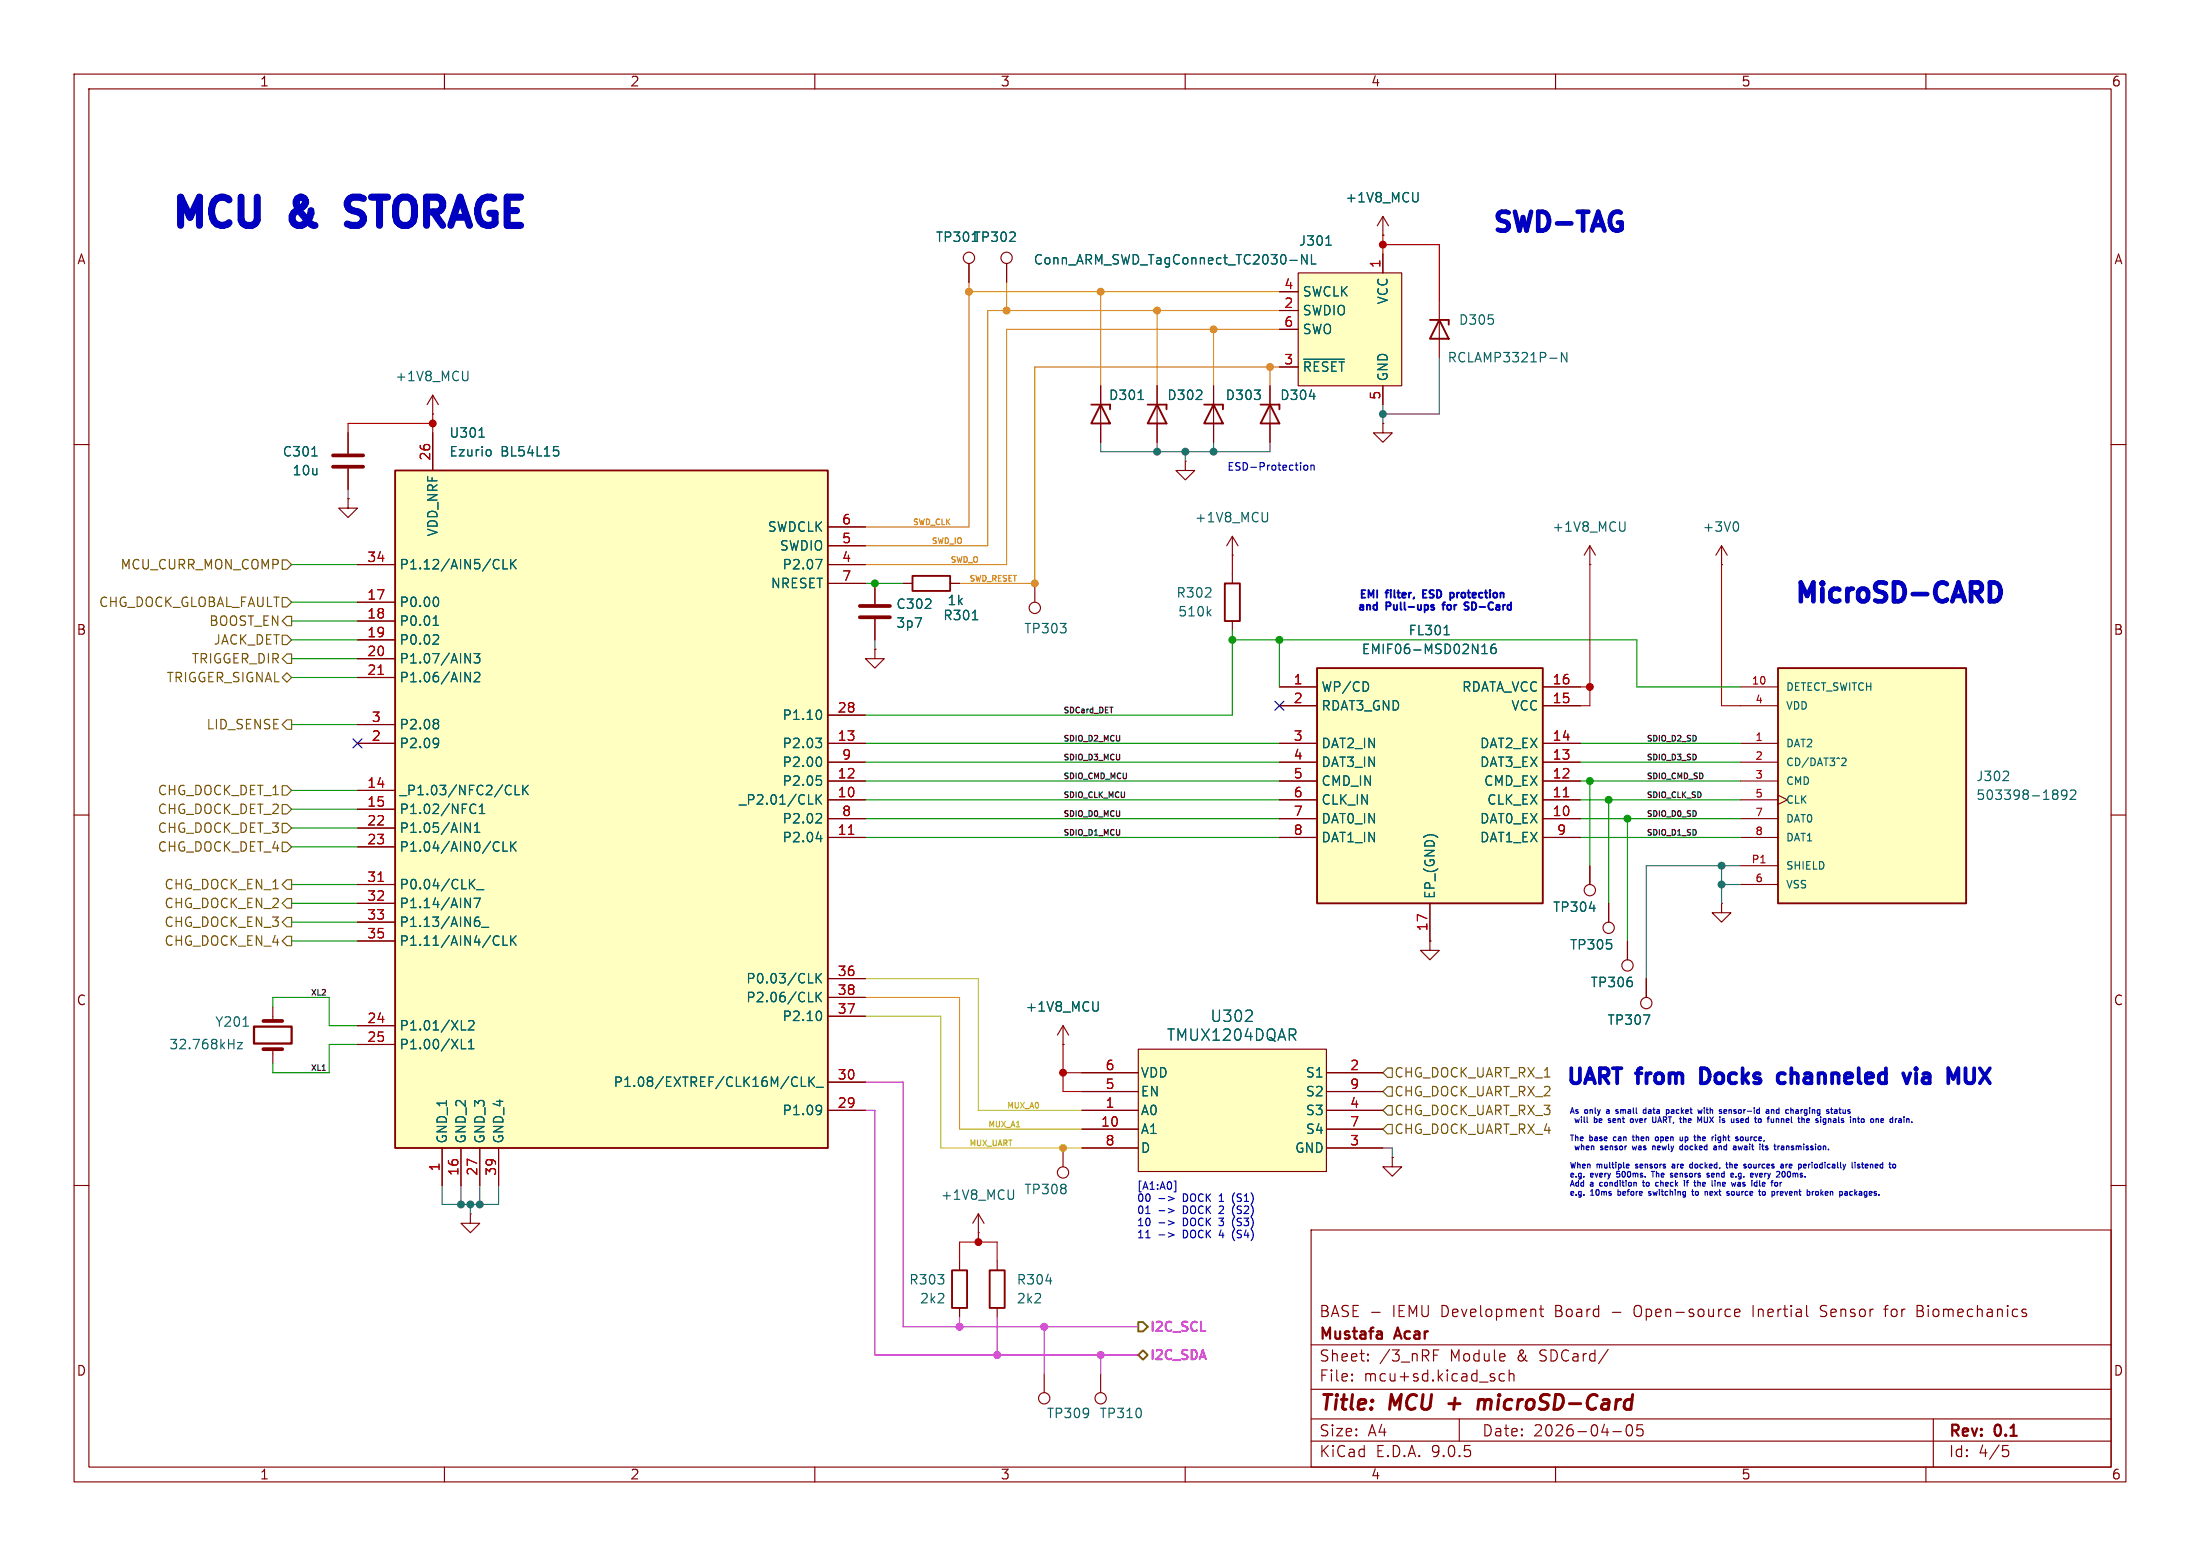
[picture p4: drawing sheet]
<svg xmlns="http://www.w3.org/2000/svg" width="297mm" height="210mm" viewBox="0 0 297 210" stroke-linecap="round" stroke-linejoin="round" font-family="sans-serif">
<g fill="none" stroke="#840000" stroke-width=".15">
<path d="M10 10h277v190h-277zM12 12h273v186h-273zM60 10v2M110 10v2M160 10v2M210 10v2M260 10v2M10 60h2M285 60h2M10 110h2M285 110h2M10 160h2"/>
<path d="M177 166h108v32h-108zM185.2 177.1h1.1M207.8 176.7h.6M208 176.2v1.3l.1 .1 .3 .1M234.2 177.2l.7-.1-.1-.3-.4-.1-.2 .2v.7l.2 .1 .4-.1M236.7 176.2v1.5M245.7 177.6l.6 .1M246 176.2l-.1 .1a.36 .36 0 0 0-.2 .3 .36 .36 0 0 0 .3 .3M254.3 176.7h.6M254.9 176.2l-.3 .1-.1 .1v1.3M258.8 176.9h.5M259.3 176.9l.2 .1"/>
<path d="M259.5 176.3l-.7-.1v1.5h.6M259.5 176.8l-.2 .1M273.5 177.3l.1 .1-.1 .2M285 160h2M60 198v2M110 198v2M160 198v2M177 194.5h108M177 191.5h108M177 187.5h108M177 181.5h108M182.5 186.3h.1l-.1 .1"/>
<path d="M182.5 186.3v.1M182.5 185.5v.1M182.5 185.5h.1l-.1 .1M184.7 183.6v.1M184.7 183.6h-.1l.1 .1M184.7 182.8v.1M184.7 182.8h-.1l.1 .1M193.5 182.9h.5M193.5 182.2h.7M197 191.5v3M203.1 185.5l-.4-.1-.3 .3v.4l.1 .2 .2 .1 .4-.1M203.7 185.5a.37 .37 0 0 1 .7 .1v.8"/>
<path d="M203.7 184.9v1.5M210 198v2M217.1 182.1l-1.3 2M217.7 193.2h1.2M219.7 192.4a.36 .36 0 0 1 .3-.1 .36 .36 0 0 1 .3 .3 .77 .77 0 0 1-.4 1.2 .91 .91 0 0 1-.2-1.4zM221.7 192.3h-.7v.7l.2-.1h.5l.1 .3-.1 .5-.2 .1h-.3l-.2-.1M260 198v2M261 191.5v6.5M270.4 195.1h.7M270.5 195.7h.4l.3 .3v.3l-.2 .2-.5 .1"/>
</g>
<path d="M195.6 189.4h1.5M199.7 188.9l-.2 1.3M200.4 189a.57 .57 0 0 0-.8 .1M200.5 189.2l-.2 1" fill="none" stroke="#840000" stroke-width=".4"/>
<path d="M177.8 90.2h30.5v31.7h-30.5z" fill="#ffffc2"/>
<path d="M177.8 90.2h30.5v31.7h-30.5zM128.5 171.5h2.1v5h-2.1zM133.6 171.5h2v5h-2z" fill="none" stroke="#840000" stroke-width=".25"/>
<g fill="none" stroke="#840000" stroke-width=".15">
<path d="M172.7 92.7h5.1M172.7 95.3h5.1M208.3 92.7h5.1M208.3 95.3h5.1M172.7 100.3h5.1M172.7 102.9h5.1M172.7 105.4h5.1M172.7 108h5.1M172.7 110.5h5.1M172.7 113h5.1M208.3 100.3h5.1M208.3 102.9h5.1"/>
<path d="M208.3 105.4h5.1M208.3 108h5.1M208.3 110.5h5.1M208.3 113h5.1M36.8 135.9v1.9M193 121.9v5.1M219.7 127v2.5M222.2 132.1v2.5M232.4 121.9v1.3h1.3l-1.3 1.3-1.3-1.3h1.3M232.4 121.9h.1M36.8 141.6v1.9M188 156.2v1.3h1.2l-1.2 1.3-1.3-1.3h1.3"/>
<path d="M188 156.2h.1M129.5 170.2v1.3M129.5 176.5v1.3M132.1 166.4h.1M132.1 163.8l-.8 1.3M132.1 163.8l.7 1.3M132.1 163.8v2.6M134.6 170.2v1.3M134.6 176.5v1.3M148.6 185.4v2.6"/>
<circle cx="219.7" cy="130.3" r=".76"/>
<circle cx="222.2" cy="135.4" r=".76"/>
<circle cx="148.6" cy="188.7" r=".76"/>
</g>
<path d="M184.7 92.3v.7M194.9 85.7h.8M200.1 88.2h.7M200.2 87.2l.2-.3v1.3M201.9 86.9a.5 .5 0 0 0-.6 .6v.5l.1 .1 .3 .1 .2-.1 .1-.4-.1-.2-.4-.1-.2 .3M32.8 138.5h.7M221.9 137h.8l-.5 1.2M32.1 140.7h.6l-.6 .8h.6M136.8 160.6v1l-.2 .3M141.2 172.9h.8" fill="none" stroke="#006464" stroke-width=".15"/>
<path d="M211.1 107.5h.7" fill="none" stroke="#a90000" stroke-width=".15"/>
<path d="M35.6 137.8h2.5M35.6 141.6h2.5" fill="none" stroke="#840000" stroke-width=".51"/>
<path d="M34.3 138.6h5.1v2.2h-5.1z" fill="none" stroke="#840000" stroke-width=".3"/>
<path d="M240 90.2h25.4v31.7h-25.4z" fill="#ffffc2"/>
<path d="M162.6 54.6h2.5v.6M163.8 54.6l1.3 2.6h-2.5zM123.2 77.7h5.1v2.1h-5.1zM240 90.2h25.4v31.7h-25.4z" fill="none" stroke="#840000" stroke-width=".25"/>
<g fill="none" stroke="#840000" stroke-width=".15">
<path d="M163.8 52.1v7.6M121.9 78.7h1.3M128.3 78.7h1.2M139.7 78.7v2.6M160 62.2v1.3h1.3l-1.3 1.3-1.3-1.3h1.3M160 62.2h.1M232.4 76.2h.1M232.4 73.7l-.8 1.2M232.4 73.7l.8 1.2M232.4 73.7v2.5M234.9 92.7h5.1M234.9 95.3h5.1"/>
<path d="M214.6 116.8v2.6M234.9 100.3h5.1M234.9 102.9h5.1M234.9 105.4h5.1M234.9 108h5.1M234.9 110.5h5.1M234.9 113h5.1M234.9 116.8h5.1M234.9 119.4h5.1M240 107.3l1.3 .7-1.3 .6M217.2 121.9v2.6"/>
<circle cx="139.7" cy="82" r=".76"/>
<circle cx="214.6" cy="120.1" r=".76"/>
<circle cx="217.2" cy="125.2" r=".76"/>
</g>
<path d="M234.4 70.4a.79 .79 0 0 1 0 1.3M131.3 83.6h.7M248.8 102.3l.3 .1 .1 .2-.6 .7h.6M271 104.1l.2 .2-.1 .3-.7 .8h.8M277.6 106.6l.2 .3-.2 .3 .2 .2v.3l-.2 .2M279 107.2l-.2 .2h-.4l-.1-.2v-.3l.1-.2 .4-.1 .2 .1a.84 .84 0 0 1-.3 1.2h-.3M279.5 106.7l.2-.1h.3l.2 .1v.3v.2l-.7 .7h.7M214.6 122.6h.8" fill="none" stroke="#006464" stroke-width=".15"/>
<path d="M153.7 141.6h25.4v16.5h-25.4z" fill="#ffffc2"/>
<g fill="none" stroke="#840000" stroke-width=".15">
<path d="M130.8 35.6v2.5M135.9 35.6v2.5M148.6 52.1v7.6M156.2 52.1v7.6M194.3 40.6v7.7M166.4 74.9h.1M166.4 72.4l-.8 1.3M166.4 72.4l.7 1.3M166.4 72.4v2.5M166.4 77.5v1.2M214.6 76.2h.1M214.6 73.7l-.7 1.2"/>
<path d="M214.6 73.7l.8 1.2M214.6 73.7v2.5M118.1 87.6v1.3h1.3l-1.3 1.3-1.3-1.3h1.3M118.1 87.6h.1M166.4 83.8v1.3M143.5 138.4v2.6M143.5 138.4l-.8 1.3M143.5 138.4l.8 1.3M143.5 141h.1M143.5 154.9v2.6M146 144.8h7.7M146 147.3h7.7"/>
<path d="M146 149.9h7.7M146 152.4h7.7M146 154.9h7.7M153.7 141.6h25.4v16.5h-25.4zM179.1 144.8h7.6M179.1 147.3h7.6M179.1 149.9h7.6M179.1 152.4h7.6M179.1 154.9h7.6M63.5 163.8v1.3h1.3l-1.3 1.3-1.3-1.3h1.3M63.5 163.8h.1M141 185.4v2.6"/>
<circle cx="130.8" cy="34.8" r=".76"/>
<circle cx="135.9" cy="34.8" r=".76"/>
<circle cx="143.5" cy="158.2" r=".76"/>
<circle cx="141" cy="188.7" r=".76"/>
</g>
<path d="M153.6 53.9h.8M209.2 48.4h1M211.5 47.6v1.2l-.7-1.2v1.2M171.1 69.2v1l-.2 .2M219.4 70.4v1.1l-.3 .2M163.1 82.6l.4 .5M163.5 82.3l-.5 .5M148.3 135.2v1l-.3 .3M168.1 137.9h1M169 136.5l.1 .1-.1 .4" fill="none" stroke="#006464" stroke-width=".15"/>
<path d="M147.3 54.6h2.6v.6M148.6 54.6l1.3 2.6h-2.6zM154.9 54.6h2.6v.6M156.2 54.6l1.3 2.6h-2.6zM193 43.2h2.6v.6M194.3 43.2l1.3 2.5h-2.6zM165.4 78.7h2v5.1h-2z" fill="none" stroke="#840000" stroke-width=".25"/>
<path d="M175.3 36.8h13.9v15.3h-13.9z" fill="#ffffc2"/>
<g fill="none" stroke="#840000" stroke-width=".15">
<path d="M172.7 39.4h2.6M175.3 36.8h13.9v15.3h-13.9zM186.7 31.8h.1M186.7 29.2v2.6M186.7 34.3v2.5M186.7 29.2l-.8 1.3M186.7 29.2l.8 1.3M47 58.4v2.8M171.4 52.1v7.6M172.7 41.9h2.6M172.7 44.5h2.6M172.7 49.5h2.6"/>
<path d="M186.7 57.2v1.2h1.3l-1.3 1.3-1.3-1.3h1.3M186.7 57.2h.1M186.7 52.1v2.5M47 67.3v1.3h1.3l-1.3 1.3-1.3-1.3h1.3M47 67.3h.1M47 63.2v2.8M193 127v1.3h1.3l-1.3 1.2-1.2-1.2h1.2M193 127h.1"/>
</g>
<path d="M174.1 35.1h1M176.4 34.4v1.2l-.7-1.2v1.2M177.1 34.4v1.2h.6M179 33.1h.7M191.4 26v1l-.2 .2M176 48.5h5.5M176.8 53.5h.7M42.1 61.5h.7" fill="none" stroke="#006464" stroke-width=".15"/>
<path d="M170.2 54.6h2.5v.6M171.4 54.6l1.3 2.6h-2.5z" fill="none" stroke="#840000" stroke-width=".25"/>
<path d="M45 61.5h4M45 63h4" fill="none" stroke="#840000" stroke-width=".51"/>
<path d="M53.3 63.5h58.5v91.4h-58.5z" fill="#ffffc2"/>
<path d="M53.3 63.5h58.5v91.4h-58.5z" fill="none" stroke="#840000" stroke-width=".25"/>
<g fill="none" stroke="#840000" stroke-width=".15">
<path d="M130.8 35.6v2.5M135.9 35.6v2.5M172.7 39.4h2.6M186.7 31.8h.1M186.7 34.3v2.5M47 58.4v2.8M58.4 55.9h.1M58.4 53.3v2.6M58.4 58.4v5.1M58.4 53.3l-.7 1.3M58.4 53.3l.8 1.3M148.6 52.1v2.5"/>
<path d="M148.6 57.2v2.5M156.2 52.1v2.5M156.2 57.2v2.5M163.8 52.1v2.5M163.8 57.2v2.5M171.4 52.1v2.5M171.4 57.2v2.5M172.7 41.9h2.6M172.7 44.5h2.6M172.7 49.5h2.6M186.7 52.1v2.5M47 67.3h.1"/>
<path d="M47 63.2v2.8M48.3 76.2h5M111.8 76.2h5M111.8 71.1h5M111.8 73.7h5M111.8 78.7h5M118.1 78.7v2.8M121.9 78.7h1.3M128.3 78.7h1.2M48.3 81.3h5M48.3 83.8h5M48.3 86.4h5"/>
<path d="M48.3 88.9h5M48.3 91.4h5M48.3 97.8h5M111.8 96.5h5M118.1 87.6h.1M118.1 83.6v2.8M172.7 92.7h5.1M172.7 95.3h5.1M208.3 92.7h5.1M208.3 95.3h5.1M48.3 100.3h5M48.3 106.7h5"/>
<path d="M48.3 109.2h5M48.3 111.8h5M48.3 114.3h5M48.3 119.4h5M111.8 100.3h5M111.8 102.9h5M111.8 105.4h5M111.8 108h5M111.8 110.5h5M111.8 113h5M172.7 100.3h5.1M172.7 102.9h5.1"/>
<path d="M172.7 105.4h5.1M172.7 108h5.1M172.7 110.5h5.1M172.7 113h5.1M208.3 100.3h5.1M208.3 102.9h5.1M208.3 105.4h5.1M208.3 108h5.1M208.3 110.5h5.1M208.3 113h5.1M214.6 116.8v2.6M48.3 121.9h5"/>
<path d="M48.3 124.5h5M48.3 127h5M48.3 138.4h5M111.8 132.1h5M111.8 134.6h5M111.8 137.2h5M193 127h.1M193 121.9v5.1M217.2 121.9v2.6M219.7 127v2.5M222.2 132.1v2.5M48.3 141h5"/>
<path d="M59.7 154.9v5.1M62.2 154.9v5.1M64.8 154.9v5.1M67.3 154.9v5.1M111.8 146.1h5M111.8 149.9h5M143.5 141h.1M146 149.9h7.7M146 144.8h7.7M146 147.3h7.7M146 152.4h7.7M146 154.9h7.7"/>
<path d="M179.1 149.9h7.6M179.1 144.8h7.6M179.1 147.3h7.6M179.1 152.4h7.6M179.1 154.9h7.6M188 156.2h.1"/>
</g>
<g fill="none" stroke="#006464" stroke-width=".15">
<path d="M174.1 35.1h1M176.4 34.4v1.2l-.7-1.2v1.2M177.1 34.4v1.2h.6M179 33.1h.7M191.4 26v1l-.2 .2M63.2 50.1v1l-.3 .3M64.7 59h.7M153.6 53.9h.8M176 48.5h5.5M176.8 53.5h.7M42.1 61.5h.7M66.1 60.7l.2 .2v.4l-.2 .2"/>
<path d="M67.9 75.5v1.3h.6M68.9 75.5v1.3M69.1 76.1l.6 .7M69.7 75.5l-.8 .7M74.8 60.3h.6M75.2 60.8l.2 .2v.3l-.2 .2M110.1 75.5h.9l-.6 1.3M58.5 84.4h.7M58.7 83.3l.1-.2v1.3M58.9 80.6a.79 .79 0 0 1 0 1.3M59 85.7l.2 .2-.1 .3-.7 .7h.8M59 97.1l.2 .2-.2 .3 .2 .3v.2l-.2 .3"/>
<path d="M59 99.6l.1 .2a1.03 1.03 0 0 1-.1 1M62.8 88.2l.7 1.3v-1.3M62.8 90.7l.7 1.3v-1.3M64 88.2h.8l-.4 .5 .3 .1v.6l-.2 .1h-.3l-.2-.1M64 90.9l.2-.2h.3l.2 .2 .1 .2-.1 .2-.7 .7h.8M110.1 99.6h.8l-.4 .5M110.6 95.8a.79 .79 0 0 1 0 1.3M131.3 83.6h.7M184.7 92.3v.7M194.9 85.7h.8M200.1 88.2h.7M200.2 87.2l.2-.3v1.3"/>
<path d="M201.9 86.9a.5 .5 0 0 0-.6 .6v.5l.1 .1 .3 .1 .2-.1 .1-.4-.1-.2-.4-.1-.2 .3M59.2 100.2l-.2 .2M62.8 111.1l.7 1.2v-1.2M63.6 119.2l.5 .8M63.7 108.6l.3-.1 .2 .2M64 112.3h.8M64 111.4l.4-.3v1.2M64.1 118.7l-.7 .7M64.2 109.7l-.2 .1-.3-.1M64.7 109.8h.7M64.7 108.9l.4-.4v1.3M67.9 113.6v1.3h.6"/>
<path d="M68.9 113.6v1.3M69.1 114.2l.6 .7M69.6 106v1.3h.6M69.7 113.6l-.8 .7M70.6 106v1.3M70.8 106.5l.5 .8M71.3 106l-.7 .7M110.2 107.3v1.2M110.2 113.2h.8M110.2 104.7h.6M110.4 107.8l.5 .7M110.6 102.2a.79 .79 0 0 1 0 1.2"/>
<path d="M110.7 100.1l.2 .3v.3l-.2 .2M110.7 105.2l.2 .2v.3l-.2 .3M110.7 109.8l.2 .2-.1 .3-.7 .8h.8M110.8 112.8v.8M110.9 107.3l-.7 .7M62.3 139h.6M62.8 121.2l.7 1.3v-1.3M63.3 137.9l.1-.2h.3l.2 .2 .1 .2-.1 .2-.7 .7h.8M64 121.2h.8l-.5 1.3M64.3 124.3h.2l.3 .2-.1 .4-.4 .1M64.4 120.1h.9M64.4 123.8h.3"/>
<path d="M65 125.2h1M67.9 126.3v1.3h.6M68.9 126.3v1.3M69.1 126.9l.6 .7M69.7 126.3l-.8 .7M110.2 131.4v1.3M110.2 133.9v1.3M110.4 131.9l.5 .8M110.4 134.5l.5 .7M110.6 136.5a.79 .79 0 0 1 0 1.2M110.9 131.4l-.7 .7M110.9 133.9l-.7 .8"/>
<path d="M148.3 135.2v1l-.3 .3M168.1 137.9h1M169 136.5l.1 .1-.1 .4M214.6 122.6h.8M221.9 137h.8l-.5 1.2M62.3 141.5h.6M63.3 141.5h.7M63.3 140.6l.3-.3v1.2M108.2 145.4v1.2h.6M109.2 145.4v1.2M109.4 145.9l.5 .7M109.9 145.4l-.7 .7"/>
<path d="M110.2 146.8h1M110.7 149.2l.1 .1a1.03 1.03 0 0 1-.1 1.1M110.9 149.7l-.2 .3"/>
</g>
<path d="M51 91h.8M51 119h.8M114.5 112.6h.8M211.1 107.5h.7" fill="none" stroke="#a90000" stroke-width=".15"/>
<path d="M116.1 81.8h4M116.1 83.3h4" fill="none" stroke="#840000" stroke-width=".51"/>
<g fill="none" stroke="#725600" stroke-width=".15">
<path d="M38.1 80.6h.6l.7 .7-.7 .6h-.6zM38.1 85.7h.6l.7 .7-.7 .6h-.6zM38.7 83.2h.7v1.3h-.7l-.6-.7zM38.7 88.3h.7v1.2h-.7l-.6-.6zM38.7 90.8l.7 .6-.7 .7-.6-.7zM38.7 97.2h.7v1.2h-.7l-.6-.6zM38.1 106h.6l.7 .7-.7 .6h-.6zM38.1 113.7h.6l.7 .6-.7 .6h-.6zM38.1 108.6h.6l.7 .6-.7 .7h-.6zM38.1 111.1h.6l.7 .7-.7 .6h-.6zM38.7 118.7h.7v1.3h-.7l-.6-.6zM38.7 126.4h.7v1.2h-.7l-.6-.6z"/>
<path d="M38.7 123.8h.7v1.3h-.7l-.6-.6zM38.7 121.3h.7v1.3h-.7l-.6-.7zM186.7 152.4l.6-.6h.7v1.2h-.7zM187.3 146.7h.7v1.3h-.7l-.6-.7zM187.3 144.1h.7v1.3h-.7l-.6-.6zM187.3 149.2h.7v1.3h-.7l-.6-.6z"/>
</g>
<path d="M38.1 75.6h.6l.7 .6-.7 .6h-.6z" fill="none" stroke="#725600" stroke-width=".16"/>
<path d="M153.7 178.4h.6l.6 .7-.6 .6h-.6zM153.7 182.9l.6-.7 .6 .7-.6 .6z" fill="none" stroke="#725600" stroke-width=".25"/>
<path d="M130.8 38.1v33h-14M130.8 39.4h41.9M135.9 38.1v3.8M148.6 39.4v12.7M156.2 41.9v10.2M163.8 44.5v7.6M171.4 49.5v2.6M172.7 41.9h-39.4v31.8h-16.5M172.7 44.5h-36.8v31.7h-19.1M172.7 49.5h-33v29.2h-10.2" fill="none" stroke="#dd8500" stroke-width=".15"/>
<path d="M116.8 146.1h5.1v33h31.8M116.8 149.9h1.3v33h35.6M129.5 177.8v1.3M134.6 177.8v5.1M141 179.1v6.3M148.6 182.9v2.5" fill="none" stroke="#c200c2" stroke-width=".15"/>
<g fill="none" stroke="#009600" stroke-width=".15">
<path d="M39.4 76.2h8.9M116.8 78.7h5.1M39.4 86.4h8.9M39.4 97.8h8.9M39.4 83.8h8.9M39.4 81.3h8.9M39.4 91.4h8.9M39.4 88.9h8.9M166.4 85.1v11.4h-49.6M166.4 86.4h54.6v6.3h13.9M172.7 86.4v6.3M39.4 119.4h8.9"/>
<path d="M39.4 109.2h8.9M39.4 114.3h8.9M39.4 111.8h8.9M39.4 106.7h8.9M116.8 100.3h55.9M116.8 108h55.9M116.8 105.4h55.9M116.8 102.9h55.9M116.8 113h55.9M116.8 110.5h55.9M213.4 100.3h21.5M213.4 108h21.5"/>
<path d="M213.4 105.4h21.5M213.4 102.9h21.5M213.4 113h21.5M213.4 110.5h21.5M214.6 105.4v11.4M217.2 108v13.9M219.7 110.5v16.5M36.8 135.9v-1.3h7.6v3.8h3.9M39.4 127h8.9M39.4 124.5h8.9M39.4 121.9h8.9M48.3 141h-3.9v3.8h-7.6v-1.3"/>
</g>
<path d="M186.7 31.8v2.5M186.7 33h7.6v7.6M58.4 55.9v2.5M58.4 57.2h-11.4v1.2M166.4 74.9v2.6M214.6 76.2v19.1h-1.2M232.4 76.2v19.1h2.5M213.4 92.7h1.2M143.5 141v6.3h2.5M143.5 144.8h2.5M129.5 170.2v-2.6h5.1v2.6M132.1 166.4v1.2" fill="none" stroke="#c20000" stroke-width=".15"/>
<g fill="none" stroke="#484848" stroke-width=".15">
<path d="M148.6 59.7v1.3h22.8v-1.3M156.2 59.7v1.3M163.8 59.7v1.3M186.7 54.6v2.6M194.3 48.3v7.6h-7.6M47 66v1.3M160 61v1.2M118.1 86.4v1.2M232.4 116.8v5.1M232.4 119.4h2.5M234.9 116.8h-12.7v15.3M186.7 154.9h1.3v1.3"/>
<path d="M59.7 160v2.6h7.6v-2.6M62.2 160v2.6M63.5 162.6v1.2M64.8 160v2.6"/>
</g>
<path d="M116.8 132.1h15.3v17.8h13.9M116.8 137.2h10.2v17.7h19M116.8 134.6h12.7v17.8h16.5" fill="none" stroke="#c2c200" stroke-width=".15"/>
<path d="M47.7 99.7l1.2 1.2M48.9 99.7l-1.2 1.2M172.1 94.6l1.2 1.3M173.3 94.6l-1.2 1.3" fill="none" stroke="#000084" stroke-width=".15"/>
<g fill="none" stroke="#0000c2" stroke-width=".15">
<path d="M176.1 62.8h.3l.1 .2v.3l-.1 .2-.3-.1-.1-.1zM177 62.9l.1-.1h.3v.7M177 62.8v.7M158.5 159.4h.2v1.5h-.2M215.2 150.7v.8M215.2 151.5h.1M216 159.7v.3M216.1 155.1v.1M216.1 154.7v.2M216.9 150v.2M217.4 151h-.2l-.1 .1 .1 .1 .2 .1v.2h-.3M217.9 153.5v.4"/>
<path d="M218.1 149.9l.4 .2-.1 .2-.3-.1M218.2 158.8h.1M218.4 149.8h-.2l-.1 .1M219.6 157.6h.3M219.6 157.2l.2-.1 .1 .2-.3 .1M220.1 151.1l.3-.1 .1 .1-.1 .4-.3-.1M220.4 153.4h.2M220.4 154.7l.1 .5 .1-.4 .2 .4M220.5 153.2v.6l.1 .2M220.8 157.6h.1M220.8 157.2v.1M220.9 159.6v.5"/>
<path d="M221.7 159.6h.3M221.8 159.3v.7l.2 .1M222.2 149.8h-.2l-.2 .1 .1 .3h.3M222.2 149.5v.8M223.1 150.7v.7M223.1 158.1v.8M223.2 154.7l.2 .1v.4M223.5 153.5l.1-.1 .2 .1v.4h-.3zM223.5 150.7v.8M223.7 159.6h.2M223.8 151.5l.3-.8 .2 .8M223.9 151.3h.3"/>
<path d="M225.2 149.8l.1 .1v.2l-.1 .2M225.7 149.8h.2M225.8 157.2l.2-.1 .1 .1M225.8 158.6v.2M225.9 150l-.3 .1 .1 .1 .2 .1M226.1 157.3l-.4 .2 .1 .1h.3M226.2 158.4v.4M226.5 158.5l-.4 .1M227.1 154.7h.1M227.1 153.4v.6M227.1 153.9h.1M227.1 154.4v.8"/>
<path d="M227.1 155.1v.1M227.5 153.5h.3M227.5 153.9h.3M227.5 153.4v.8M227.6 159.6h.3M227.8 159.4v.7M227.8 154.7h-.2l-.1 .1v.3h.3M227.9 151.1v.3l.1 .1M228.2 157.6h.3M228.2 157.2h.3M228.3 151.2h-.4M228.5 156.9v.7"/>
<path d="M228.8 153.2v.6M229.2 153.2v.8M229.5 159.6v.5M229.8 149.8l-.2 .5M230 153.4l-.1 .2v.2l.1 .2M230 159.6l-.1 .1v.3l.1 .1M230.1 149.5v.1M230.1 149.8v.5M230.2 153.6l-.3 .1M230.2 159.8h-.3M230.3 149.8h.3M230.4 149.5l.1 .7"/>
<path d="M230.5 158.6l.3 .1-.1 .1-.2 .1M230.5 150.7v.7l-.1 .1h-.2M231.1 158.4v.4h.3M231.4 158.5l-.3 .1M232.1 153.4l.2 .1M232.1 154.7h.3v.5M232.1 154.7v.5M232.1 159.6l.1 .1v.4M232.3 153.9l-.2 .1M232.3 153.4v.7l-.3 .1M232.7 153.2v.8M232.8 153.4l-.1 .1"/>
<path d="M232.8 159.6l-.3 .1 .1 .4h.2M232.9 159.8h-.4M233 157.1h.3M233 149.8l.1 .1-.4 .1M233.1 150.2l-.1 .1M233.1 156.9v.6l.2 .1M233.4 149.8v.5M233.5 157.2h.3l.1 .4M233.5 156.9v.7M233.7 149.8h-.3M233.7 151.4l.2 .1 .2-.1M234.4 158.8v.1"/>
<path d="M234.7 159.1h.3M235 158.4l-.3 .1v.3l.3 .1M235.2 154.7l-.1 .5-.2-.4M235.3 159.7l.3 .2-.1 .2h-.2M235.6 154.7h-.1M235.6 154.9l-.1 .1 .1 .2M235.7 153.4v.5h.3M236 151l-.3 .1v.3l.3 .1M236 153.4v.6M236.1 157.2l.2-.1 .1 .2v.3h-.3M237.2 159.3v.8M237.6 159.3v.7"/>
<path d="M237.9 158.4h-.2l-.1 .1v.3h.3M237.9 158.5l-.3 .1M238.3 159.7l-.4 .1M238.5 149.8l.3 .1v.4M238.6 151h.3M238.8 150.2l-.3 .1M238.8 149.9l-.3 .1M238.8 150.7h.1M239.1 151l.1 .5h.2M239.2 149.8h.2l.1 .5M239.2 149.8v.5M240.2 149.8h-.3l-.1 .1 .1 .3h.3"/>
<path d="M240.2 149.5v.8M241.1 157.1v.5M241.2 154.7h.3v.5M241.2 154.7v.5M241.3 157.1l-.2 .2M241.4 151l-.3 .1 .1 .4h.2M241.5 151.2h-.4M241.5 157.4l.4-.1v-.1l-.2-.1-.2 .1 .1 .4h.3M241.7 158.2l-.2-.1a.41 .41 0 0 0-.2 .4 .41 .41 0 0 0 .2 .4l.2-.2M242.7 149.8l.1 .1v.4M242.8 150.2l-.3 .1M242.8 149.9l-.3 .1"/>
<path d="M243.1 149.8v.5M243.3 149.8l-.2 .1M244.2 157.1v.5M244.4 157.1l-.2 .2M244.6 156.9h.1M244.6 157.1v.5M245.1 151.1l.4 .3-.1 .1h-.3M245.8 151v.5M247.9 149.8l.1 .1v.4M248 150.2l-.1 .1M248 149.9l-.1 .1M248.2 150.7v.7l.1 .1"/>
<path d="M248.3 149.8h.2M248.4 149.5v.7l.1 .1M248.8 149.8v.4h.3M251.1 157.2l-.2-.1-.1 .1v.1l.3 .1v.2h-.3M251.3 157.1h.3M251.4 156.9v.6l.2 .1M251.8 157.4l.4-.1-.1-.1-.2-.1-.1 .1v.4h.3M252.6 151.1l.1-.1 .2 .1v.4l-.3-.1zM253.3 151v.5M253.6 151l-.3 .1M255.9 151v.5M256.1 151l-.2 .1"/>
<path d="M256.6 151h-.3M256.6 151.2l-.3 .1v.2h.3M257 150.7v.1M154.7 163.8h.6M154.7 167.1h.6M156.5 161.8h.7M156.5 163.4h.7M156.5 165h.7M156.5 166.7h.7M157.7 161.5l.8 .3-.8 .3M157.7 163.1l.8 .3-.8 .3M157.7 164.7l.8 .3-.8 .3"/>
<path d="M157.7 166.4l.8 .3-.8 .3M164.5 164.4h.7M164.5 165.3l.2 .1M164.6 162.2h.6M164.6 162.8v.1M164.8 161.3l-.2 .1M164.8 166l-.2 .7h.6M165.1 163.2l-.6 .6h.7M166.7 161a1.17 1.17 0 0 0 0 1.5M166.7 162.6a1.17 1.17 0 0 0 0 1.6M166.7 164.3a1.17 1.17 0 0 0 0 1.5M166.7 165.9a1.17 1.17 0 0 0 0 1.5"/>
<path d="M218.4 160.6v.7M218.4 161.3h.1M218.5 160.8h-.1M222.9 160.8h-.2l-.1 .1v.1l.3 .1v.2h-.3M223.9 160.1h-.2M228.4 160.8h.3M228.5 160.6v.6l.2 .1M229.1 160.8l-.2 .2v.2l.2 .1M231.2 160.8h-.3l-.1 .1 .1 .4h.3M231.2 161l-.4 .1M233.8 160.9l.2-.1 .1 .2v.3l-.3-.1M237.5 160.6v.6"/>
<path d="M238.2 160.8l.1 .2v.2l-.1 .1M238.2 160.1h.1M240.5 160.8h.2v.2l-.4 .1M240.7 161.3h-.2M241 160.8l.1 .5M245.2 160.8l.3 .2v.2l-.3 .1M245.8 160.6v.7M245.9 161l.2 .3M246.1 160.8l-.3 .3M249.9 160.8h.2M250.1 161.3h-.2M250.4 160.6v.7"/>
<path d="M250.5 161l.2 .3M250.7 160.8l-.3 .3"/>
</g>
<path d="M268.6 78.6h.6a1.39 1.39 0 0 1 .6 2.2l-.2 .2-.4 .2h-.6" fill="none" stroke="#0000c2" stroke-width=".63"/>
<path d="M46.9 30.2l.5 .2h.9M48.5 26.6h-.9a.93 .93 0 0 0-.7 .9 .93 .93 0 0 0 .7 .9l.7 .2" fill="none" stroke="#0000c2" stroke-width=".95"/>
<path d="M192.6 79.7h-.5v1h.5M195.9 80h.2l.2 .2-.1 .4-.3 .1M192.1 80.1h.3M193.2 81.8l.4 .3-.1 .2h-.3M193.6 81.7l-.3-.1-.1 .2M194.7 81.6h.4M194.8 81.4v.9M198.2 81.9l.1 .1-.1 .3h-.5" fill="none" stroke="#0000c2" stroke-width=".25"/>
<path d="M230.1 144.2h-.5v2h.5M240.2 146.1l.2 .1 .6-.1M240.2 144.9h.2h.6M256.9 144.9l.5 1.3 .5-1.3M258.7 144.2v.2M258.7 144.9v1.3M258.7 144.2l-.1 .1 .1 .1M258.7 144.2l.1 .1-.1 .1M259.6 145.5l-.1 .2 .1 .4M266.5 144.2v1.6l-.1 .2-.3 .2h-.4l-.2-.1-.2-.3" fill="none" stroke="#0000c2" stroke-width=".51"/>
<g fill="#c20000" stroke="#c20000" stroke-width=".15">
<circle cx="214.6" cy="92.7" r=".46"/>
<circle cx="186.7" cy="33" r=".46"/>
<circle cx="143.5" cy="144.8" r=".46"/>
<circle cx="58.4" cy="57.2" r=".46"/>
<circle cx="132.1" cy="167.6" r=".46"/>
</g>
<g fill="#484848" stroke="#484848" stroke-width=".15">
<circle cx="232.4" cy="119.4" r=".46"/>
<circle cx="232.4" cy="116.8" r=".46"/>
<circle cx="186.7" cy="55.9" r=".46"/>
<circle cx="163.8" cy="61" r=".46"/>
<circle cx="160" cy="61" r=".46"/>
<circle cx="156.2" cy="61" r=".46"/>
<circle cx="62.2" cy="162.6" r=".46"/>
<circle cx="63.5" cy="162.6" r=".46"/>
<circle cx="64.8" cy="162.6" r=".46"/>
</g>
<g fill="#dd8500" stroke="#dd8500" stroke-width=".15">
<circle cx="156.2" cy="41.9" r=".46"/>
<circle cx="148.6" cy="39.4" r=".46"/>
<circle cx="135.9" cy="41.9" r=".46"/>
<circle cx="130.8" cy="39.4" r=".46"/>
<circle cx="163.8" cy="44.5" r=".46"/>
<circle cx="171.4" cy="49.5" r=".46"/>
<circle cx="139.7" cy="78.7" r=".46"/>
</g>
<g fill="#009600" stroke="#009600" stroke-width=".15">
<circle cx="118.1" cy="78.7" r=".46"/>
<circle cx="166.4" cy="86.4" r=".46"/>
<circle cx="172.7" cy="86.4" r=".46"/>
<circle cx="217.2" cy="108" r=".46"/>
<circle cx="214.6" cy="105.4" r=".46"/>
<circle cx="219.7" cy="110.5" r=".46"/>
</g>
<circle cx="143.5" cy="154.9" r=".46" fill="#c2c200" stroke="#c2c200" stroke-width=".15"/>
<g fill="#c200c2" stroke="#c200c2" stroke-width=".15">
<circle cx="129.5" cy="179.1" r=".46"/>
<circle cx="134.6" cy="182.9" r=".46"/>
<circle cx="141" cy="179.1" r=".46"/>
<circle cx="148.6" cy="182.9" r=".46"/>
</g>
<g font-size="5.3" fill="#0000c2">
<text x="22.4" y="32">MCU</text>
<text x="39.6" y="32">&amp;</text>
<text x="49.3" y="32">STORAGE</text>
</g>
<g font-size="3.5" fill="#0000c2">
<text x="201" y="32.2">SWD-TAG</text>
<text x="241.8" y="82.2">MicroSD-CARD</text>
</g>
<g font-size="2.8" fill="#0000c2">
<text x="211.1" y="147.1">UART</text>
<text x="221.2" y="147.1">from</text>
<text x="230.8" y="147.1">Docks</text>
<text x="242.4" y="147.1">channeled</text>
<text x="260.5" y="147.1">via</text>
<text x="267.6" y="147.1">MUX</text>
</g>
<g font-size="2.8" fill="#840000">
<text x="178" y="190.9">Title:</text>
<text x="187.7" y="190.9">MCU</text>
<text x="196.4" y="190.9">+</text>
<text x="201.2" y="190.9">microSD-Card</text>
</g>
<g font-size="2.1" fill="#006464">
<text x="157.4" y="140.7">TMUX1204DQAR</text>
<text x="163.3" y="138.2">U302</text>
</g>
<g font-size="2.1" fill="#840000">
<text x="178" y="178">BASE -</text>
<text x="188" y="178">IEMU Development</text>
<text x="210.2" y="178">Board</text>
<text x="218" y="178">-</text>
<text x="221.2" y="178">Open-source</text>
<text x="237.3" y="178">Inertial</text>
<text x="246.6" y="178">Sensor</text>
<text x="255.5" y="178">for</text>
<text x="259.9" y="178">Biomechanics</text>
<text x="178" y="184">Sheet:</text>
<text x="178" y="181.2">Mustafa</text>
<text x="186.2" y="184">/3_nRF</text>
<text x="188.5" y="181.2">Acar</text>
<text x="195.8" y="184">Module</text>
<text x="205" y="184">&amp;</text>
<text x="208.1" y="184">SDCard/</text>
<text x="178" y="186.7">File:</text>
<text x="184.1" y="186.7">mcu+sd.kicad_sch</text>
<text x="178" y="196.9">KiCad</text>
<text x="178" y="194.1">Size:</text>
<text x="184.7" y="194.1">A4</text>
<text x="185.7" y="196.9">E.D.A.</text>
<text x="193.3" y="196.9">9.0.5</text>
<text x="200" y="194.1">Date:</text>
<text x="207" y="194.1">2026-04-05</text>
<text x="263" y="194.3">Rev:</text>
<text x="263" y="196.9">Id:</text>
<text x="267.1" y="196.9">4/5</text>
<text x="269.4" y="194.3">0.1</text>
</g>
<g font-size="1.8" fill="#840000">
<text x="35" y="11.9">1</text>
<text x="85" y="11.9">2</text>
<text x="135" y="11.9">3</text>
<text x="185" y="11.9">4</text>
<text x="235" y="11.9">5</text>
<text x="285" y="11.9">6</text>
<text x="10.3" y="35.9">A</text>
<text x="285.3" y="35.9">A</text>
<text x="10.3" y="85.9">B</text>
<text x="285.3" y="85.9">B</text>
<text x="10.3" y="135.9">C</text>
<text x="285.3" y="135.9">C</text>
<text x="10.3" y="185.9">D</text>
<text x="285.3" y="185.9">D</text>
<text x="35" y="199.9">1</text>
<text x="85" y="199.9">2</text>
<text x="135" y="199.9">3</text>
<text x="185" y="199.9">4</text>
<text x="235" y="199.9">5</text>
<text x="285" y="199.9">6</text>
</g>
<g font-size="1.8" fill="#006464">
<text x="181.5" y="27.5">+1V8_MCU</text>
<text x="126.3" y="32.9">TP301TP302</text>
<text x="139.5" y="35.9">Conn_ARM_SWD_TagConnect_TC2030-NL</text>
<text x="175.3" y="33.4">J301</text>
<text x="175.8" y="40.2">SWCLK</text>
<text x="187.6" y="41.2" transform="rotate(-90 187.6 41.2)">VCC</text>
<text x="175.8" y="42.8">SWDIO</text>
<text x="175.8" y="45.3">SWO</text>
<text x="196.9" y="44">D305</text>
<text x="53.3" y="51.7">+1V8_MCU</text>
<text x="175.8" y="50.4">~{RESET}</text>
<text x="187.6" y="51.6" transform="rotate(-90 187.6 51.6)">GND</text>
<text x="195.3" y="49.1">RCLAMP3321P-N</text>
<text x="60.6" y="59.3">U301</text>
<text x="149.6" y="54.2">D301</text>
<text x="157.5" y="54.2">D302</text>
<text x="165.4" y="54.2">D303</text>
<text x="172.7" y="54.2">D304</text>
<text x="38.1" y="61.8">C301</text>
<text x="39.4" y="64.4">10u</text>
<text x="60.6" y="61.8">Ezurio</text>
<text x="67.6" y="61.8">BL54L15</text>
<text x="103.5" y="72">SWDCLK</text>
<text x="161.2" y="70.7">+1V8_MCU</text>
<text x="209.5" y="72">+1V8_MCU</text>
<text x="229.8" y="72">+3V0</text>
<text x="53.8" y="77.1">P1.12/AIN5/CLK</text>
<text x="59.3" y="72.5" transform="rotate(-90 59.3 72.5)">VDD_NRF</text>
<text x="105.2" y="74.5">SWDIO</text>
<text x="105.5" y="77.1">P2.07</text>
<text x="53.8" y="82.1">P0.00</text>
<text x="104" y="79.6">NRESET</text>
<text x="120.9" y="82.4">C302</text>
<text x="127.2" y="83.9">R301</text>
<text x="127.8" y="81.9">1k</text>
<text x="158.7" y="80.9">R302</text>
<text x="159" y="83.4">510k</text>
<text x="53.8" y="84.7">P0.01</text>
<text x="53.8" y="87.2">P0.02</text>
<text x="53.8" y="89.8">P1.07/AIN3</text>
<text x="120.9" y="84.9">3p7</text>
<text x="138.2" y="85.7">TP303</text>
<text x="183.7" y="88.5">EMIF06-MSD02N16</text>
<text x="190.1" y="86">FL301</text>
<text x="53.8" y="92.3">P1.06/AIN2</text>
<text x="178.3" y="93.6">WP/CD</text>
<text x="197.3" y="93.6">RDATA_VCC</text>
<text x="53.8" y="98.7">P2.08</text>
<text x="53.8" y="101.2">P2.09</text>
<text x="105.5" y="97.4">P1.10</text>
<text x="105.5" y="101.2">P2.03</text>
<text x="178.3" y="96.1">RDAT3_GND</text>
<text x="178.3" y="101.2">DAT2_IN</text>
<text x="199.7" y="101.2">DAT2_EX</text>
<text x="203.9" y="96.1">VCC</text>
<text x="53.8" y="107.5">_P1.03/NFC2/CLK</text>
<text x="105.5" y="103.7">P2.00</text>
<text x="105.5" y="106.3">P2.05</text>
<text x="178.3" y="103.7">DAT3_IN</text>
<text x="178.3" y="106.3">CMD_IN</text>
<text x="199.7" y="103.7">DAT3_EX</text>
<text x="200.3" y="106.3">CMD_EX</text>
<text x="266.7" y="105.6">J302</text>
<text x="53.8" y="110.1">P1.02/NFC1</text>
<text x="53.8" y="112.6">P1.05/AIN1</text>
<text x="99.7" y="108.8">_P2.01/CLK</text>
<text x="105.5" y="111.4">P2.02</text>
<text x="105.5" y="113.9">P2.04</text>
<text x="178.3" y="108.8">CLK_IN</text>
<text x="178.3" y="111.4">DAT0_IN</text>
<text x="178.3" y="113.9">DAT1_IN</text>
<text x="199.7" y="111.4">DAT0_EX</text>
<text x="199.7" y="113.9">DAT1_EX</text>
<text x="200.7" y="108.8">CLK_EX</text>
<text x="266.7" y="108.2">503398-1892</text>
<text x="53.8" y="115.2">P1.04/AIN0/CLK</text>
<text x="53.8" y="120.2">P0.04/CLK_</text>
<text x="53.8" y="122.8">P1.14/AIN7</text>
<text x="53.8" y="125.3">P1.13/AIN6_</text>
<text x="193.9" y="121.4" transform="rotate(-90 193.9 121.4)">EP_(GND)</text>
<text x="209.6" y="123.3">TP304</text>
<text x="53.8" y="127.9">P1.11/AIN4/CLK</text>
<text x="211.9" y="128.4">TP305</text>
<text x="100.6" y="132.9">P0.03/CLK</text>
<text x="100.6" y="135.5">P2.06/CLK</text>
<text x="138.4" y="136.8">+1V8_MCU</text>
<text x="214.6" y="133.5">TP306</text>
<text x="22.8" y="141.8">32.768kHz</text>
<text x="29" y="138.8">Y201</text>
<text x="53.8" y="139.3">P1.01/XL2</text>
<text x="53.8" y="141.8">P1.00/XL1</text>
<text x="105.5" y="138">P2.10</text>
<text x="216.9" y="138.5">TP307</text>
<text x="82.7" y="146.9">P1.08/EXTREF/CLK16M/CLK_</text>
<text x="153.9" y="145.6">VDD</text>
<text x="153.9" y="148.2">EN</text>
<text x="176.2" y="145.6">S1</text>
<text x="176.2" y="148.2">S2</text>
<text x="60.6" y="154.4" transform="rotate(-90 60.6 154.4)">GND_1</text>
<text x="63.1" y="154.4" transform="rotate(-90 63.1 154.4)">GND_2</text>
<text x="65.6" y="154.4" transform="rotate(-90 65.6 154.4)">GND_3</text>
<text x="68.2" y="154.4" transform="rotate(-90 68.2 154.4)">GND_4</text>
<text x="105.5" y="150.7">P1.09</text>
<text x="153.9" y="150.7">A0</text>
<text x="153.9" y="153.3">A1</text>
<text x="153.9" y="155.8">D</text>
<text x="174.7" y="155.8">GND</text>
<text x="176.2" y="150.7">S3</text>
<text x="176.2" y="153.3">S4</text>
<text x="138.2" y="161.4">TP308</text>
<text x="126.9" y="162.2">+1V8_MCU</text>
<text x="122.7" y="173.6">R303</text>
<text x="137.2" y="173.6">R304</text>
<text x="124.1" y="176.1">2k2</text>
<text x="137.2" y="176.1">2k2</text>
<text x="141.2" y="191.6">TP309</text>
<text x="148.4" y="191.6">TP310</text>
</g>
<g font-size="1.8" fill="#a90000">
<text x="173.3" y="39.1">4</text>
<text x="173.3" y="41.7">2</text>
<text x="186.4" y="36.3" transform="rotate(-90 186.4 36.3)">1</text>
<text x="173.3" y="44.2">6</text>
<text x="173.3" y="49.3">3</text>
<text x="186.4" y="54" transform="rotate(-90 186.4 54)">5</text>
<text x="58.2" y="62.3" transform="rotate(-90 58.2 62.3)">26</text>
<text x="113.6" y="70.9">6</text>
<text x="49.5" y="75.9">34</text>
<text x="113.6" y="73.4">5</text>
<text x="113.6" y="75.9">4</text>
<text x="49.5" y="81">17</text>
<text x="49.5" y="83.6">18</text>
<text x="113.6" y="78.5">7</text>
<text x="49.5" y="86.1">19</text>
<text x="49.5" y="88.6">20</text>
<text x="49.5" y="91.2">21</text>
<text x="174.6" y="92.5">1</text>
<text x="174.6" y="95">2</text>
<text x="209.5" y="92.5">16</text>
<text x="209.5" y="95">15</text>
<text x="50.1" y="97.5">3</text>
<text x="50.1" y="100.1">2</text>
<text x="113" y="96.3">28</text>
<text x="113" y="100.1">13</text>
<text x="174.6" y="100.1">3</text>
<text x="209.5" y="100.1">14</text>
<text x="49.5" y="106.4">14</text>
<text x="113" y="105.2">12</text>
<text x="113" y="107.7">10</text>
<text x="113.6" y="102.6">9</text>
<text x="174.6" y="102.6">4</text>
<text x="174.6" y="105.2">5</text>
<text x="174.6" y="107.7">6</text>
<text x="209.5" y="102.6">13</text>
<text x="209.5" y="105.2">12</text>
<text x="209.5" y="107.7">11</text>
<text x="49.5" y="109">15</text>
<text x="49.5" y="111.5">22</text>
<text x="113" y="112.8">11</text>
<text x="113.6" y="110.2">8</text>
<text x="174.6" y="110.2">7</text>
<text x="174.6" y="112.8">8</text>
<text x="209.5" y="110.2">10</text>
<text x="210.1" y="112.8">9</text>
<text x="49.5" y="114">23</text>
<text x="49.5" y="119.1">31</text>
<text x="49.5" y="121.7">32</text>
<text x="49.5" y="124.2">33</text>
<text x="192.8" y="125.8" transform="rotate(-90 192.8 125.8)">17</text>
<text x="49.5" y="126.7">35</text>
<text x="113" y="131.8">36</text>
<text x="113" y="134.4">38</text>
<text x="113" y="136.9">37</text>
<text x="49.5" y="138.2">24</text>
<text x="49.5" y="140.7">25</text>
<text x="113" y="145.8">30</text>
<text x="113" y="149.6">29</text>
<text x="149.2" y="144.5">6</text>
<text x="149.2" y="147.1">5</text>
<text x="149.2" y="149.6">1</text>
<text x="182.2" y="144.5">2</text>
<text x="182.2" y="147.1">9</text>
<text x="182.2" y="149.6">4</text>
<text x="148.5" y="152.1">10</text>
<text x="149.2" y="154.7">8</text>
<text x="182.2" y="152.1">7</text>
<text x="182.2" y="154.7">3</text>
<text x="59.4" y="158.2" transform="rotate(-90 59.4 158.2)">1</text>
<text x="62" y="158.8" transform="rotate(-90 62 158.8)">16</text>
<text x="64.5" y="158.8" transform="rotate(-90 64.5 158.8)">27</text>
<text x="67.1" y="158.8" transform="rotate(-90 67.1 158.8)">39</text>
</g>
<g font-size="1.8" fill="#725600">
<text x="16.2" y="77.1">MCU_CURR_MON_COMP</text>
<text x="13.3" y="82.1">CHG_DOCK_GLOBAL_FAULT</text>
<text x="25.8" y="89.8">TRIGGER_DIR</text>
<text x="28.2" y="84.7">BOOST_EN</text>
<text x="28.8" y="87.2">JACK_DET</text>
<text x="22.4" y="92.3">TRIGGER_SIGNAL</text>
<text x="27.8" y="98.7">LID_SENSE</text>
<text x="21.2" y="107.5">CHG_DOCK_DET_1</text>
<text x="21.2" y="110.1">CHG_DOCK_DET_2</text>
<text x="21.2" y="112.6">CHG_DOCK_DET_3</text>
<text x="21.2" y="115.2">CHG_DOCK_DET_4</text>
<text x="22.1" y="125.3">CHG_DOCK_EN_3</text>
<text x="22.1" y="120.2">CHG_DOCK_EN_1</text>
<text x="22.1" y="122.8">CHG_DOCK_EN_2</text>
<text x="22.1" y="127.9">CHG_DOCK_EN_4</text>
<text x="188.2" y="148.2">CHG_DOCK_UART_RX_2</text>
<text x="188.2" y="145.6">CHG_DOCK_UART_RX_1</text>
<text x="188.2" y="153.3">CHG_DOCK_UART_RX_4</text>
<text x="188.2" y="150.7">CHG_DOCK_UART_RX_3</text>
</g>
<g font-size="1.8" fill="#c200c2">
<text x="155.1" y="180.1">I2C_SCL</text>
<text x="155.1" y="183.9">I2C_SDA</text>
</g>
<g font-size="1.4" fill="#0000c2">
<text x="165.6" y="63.7">ESD-Protection</text>
<text x="183.1" y="82.7">and</text>
<text x="183.3" y="81.1">EMI</text>
<text x="187.2" y="82.7">Pull-ups</text>
<text x="187.2" y="81.1">filter,</text>
<text x="192.7" y="81.1">ESD</text>
<text x="195.4" y="82.7">for</text>
<text x="196.9" y="81.1">protection</text>
<text x="198.9" y="82.7">SD-Card</text>
<text x="153.4" y="160.8">[A1:A0]</text>
<text x="153.4" y="162.4">00</text>
<text x="153.4" y="164.1">01</text>
<text x="153.4" y="165.7">10</text>
<text x="153.4" y="167.3">11</text>
<text x="159.9" y="162.4">DOCK</text>
<text x="159.9" y="164.1">DOCK</text>
<text x="159.9" y="165.7">DOCK</text>
<text x="159.9" y="167.3">DOCK</text>
<text x="165.1" y="162.4">1</text>
<text x="165.1" y="164.1">2</text>
<text x="165.1" y="165.7">3</text>
<text x="165.1" y="167.3">4</text>
<text x="167.1" y="162.4">(S1)</text>
<text x="167.1" y="164.1">(S2)</text>
<text x="167.1" y="165.7">(S3)</text>
<text x="167.1" y="167.3">(S4)</text>
</g>
<g font-size="1.4" fill="#a90000">
<text x="236.4" y="92.5">10</text>
<text x="236.9" y="95">4</text>
<text x="236.9" y="100.1">1</text>
<text x="236.9" y="102.6">2</text>
<text x="236.9" y="105.2">3</text>
<text x="236.9" y="107.7">5</text>
<text x="236.9" y="110.2">7</text>
<text x="236.9" y="112.8">8</text>
<text x="236.4" y="116.6">P1</text>
<text x="236.9" y="119.1">6</text>
</g>
<g font-size="1.4" fill="#006464">
<text x="241" y="93.4">DETECT_SWITCH</text>
<text x="241" y="96">VDD</text>
<text x="241" y="101.1">DAT2</text>
<text x="241" y="103.6">CD/DAT3^2</text>
<text x="241" y="106.1">CMD</text>
<text x="241" y="108.7">CLK</text>
<text x="241" y="111.2">DAT0</text>
<text x="241" y="113.8">DAT1</text>
<text x="241" y="117.6">SHIELD</text>
<text x="241" y="120.1">VSS</text>
</g>
<g font-size="1.1" fill="#dd8500">
<text x="123.2" y="70.9">SWD_CLK</text>
<text x="125.7" y="73.5">SWD_IO</text>
<text x="128.3" y="76">SWD_O</text>
<text x="130.8" y="78.5">SWD_RESET</text>
</g>
<g font-size="1.1" fill="#0f0f0f">
<text x="143.5" y="96.3">SDCard_DET</text>
<text x="143.5" y="100.1">SDIO_D2_MCU</text>
<text x="222.2" y="100.1">SDIO_D2_SD</text>
<text x="143.5" y="102.7">SDIO_D3_MCU</text>
<text x="143.5" y="105.2">SDIO_CMD_MCU</text>
<text x="143.5" y="107.7">SDIO_CLK_MCU</text>
<text x="222.2" y="105.2">SDIO_CMD_SD</text>
<text x="222.2" y="107.7">SDIO_CLK_SD</text>
<text x="222.2" y="102.7">SDIO_D3_SD</text>
<text x="143.5" y="110.3">SDIO_D0_MCU</text>
<text x="143.5" y="112.8">SDIO_D1_MCU</text>
<text x="222.2" y="112.8">SDIO_D1_SD</text>
<text x="222.2" y="110.3">SDIO_D0_SD</text>
<text x="41.9" y="134.4">XL2</text>
<text x="41.9" y="144.6">XL1</text>
</g>
<g font-size="1.1" fill="#c2c200">
<text x="135.9" y="149.7">MUX_A0</text>
<text x="130.8" y="154.7">MUX_UART</text>
<text x="133.3" y="152.2">MUX_A1</text>
</g>
<g font-size="1.1" fill="#0000c2">
<text x="211.8" y="150.5">As</text>
<text x="211.8" y="154.2">The</text>
<text x="212.7" y="151.8">will</text>
<text x="212.7" y="155.4">when</text>
<text x="214" y="150.5">only</text>
<text x="214.6" y="154.2">base</text>
<text x="215.6" y="151.8">be</text>
<text x="216.4" y="155.4">sensor</text>
<text x="217.2" y="150.5">a</text>
<text x="217.8" y="151.8">sent</text>
<text x="218.2" y="154.2">can</text>
<text x="218.8" y="150.5">small</text>
<text x="221.1" y="155.4">was</text>
<text x="221.1" y="151.8">over</text>
<text x="221.1" y="154.2">then</text>
<text x="222.8" y="150.5">data</text>
<text x="224" y="155.4">newly</text>
<text x="224.4" y="151.8">UART,</text>
<text x="224.4" y="154.2">open</text>
<text x="226.2" y="150.5">packet</text>
<text x="228.1" y="154.2">up</text>
<text x="228.1" y="155.4">docked</text>
<text x="228.4" y="151.8">the</text>
<text x="230.3" y="154.2">the</text>
<text x="230.8" y="150.5">with</text>
<text x="231.1" y="151.8">MUX</text>
<text x="232.9" y="155.4">and</text>
<text x="233" y="154.2">right</text>
<text x="234" y="150.5">sensor-id</text>
<text x="234.3" y="151.8">is</text>
<text x="235.9" y="155.4">await</text>
<text x="236.2" y="151.8">used</text>
<text x="236.5" y="154.2">source,</text>
<text x="239.7" y="151.8">to</text>
<text x="239.7" y="155.4">its</text>
<text x="240.6" y="150.5">and</text>
<text x="241.7" y="151.8">funnel</text>
<text x="242" y="155.4">transmission.</text>
<text x="243.6" y="150.5">charging</text>
<text x="246.2" y="151.8">the</text>
<text x="248.9" y="151.8">signals</text>
<text x="249.4" y="150.5">status</text>
<text x="253.8" y="151.8">into</text>
<text x="256.9" y="151.8">one</text>
<text x="211.8" y="157.9">When</text>
<text x="211.8" y="159.1">e.g.</text>
<text x="211.8" y="160.4">Add</text>
<text x="211.8" y="161.6">e.g.</text>
<text x="214.8" y="160.4">a</text>
<text x="214.8" y="159.1">every</text>
<text x="214.8" y="161.6">10ms</text>
<text x="215.6" y="157.9">multiple</text>
<text x="216.3" y="160.4">condition</text>
<text x="218.6" y="159.1">500ms.</text>
<text x="218.8" y="161.6">before</text>
<text x="221.2" y="157.9">sensors</text>
<text x="222.5" y="160.4">to</text>
<text x="223.2" y="161.6">switching</text>
<text x="223.7" y="159.1">The</text>
<text x="224.5" y="160.4">check</text>
<text x="226.4" y="157.9">are</text>
<text x="226.5" y="159.1">sensors</text>
<text x="228.6" y="160.4">if</text>
<text x="229.1" y="157.9">docked,</text>
<text x="229.4" y="161.6">to</text>
<text x="230.3" y="160.4">the</text>
<text x="231.4" y="161.6">next</text>
<text x="231.7" y="159.1">send</text>
<text x="233" y="160.4">line</text>
<text x="234.3" y="157.9">the</text>
<text x="234.7" y="161.6">source</text>
<text x="235.3" y="159.1">e.g.</text>
<text x="236" y="160.4">was</text>
<text x="237" y="157.9">sources</text>
<text x="238.2" y="159.1">every</text>
<text x="239" y="160.4">idle</text>
<text x="239.4" y="161.6">to</text>
<text x="241.4" y="161.6">prevent</text>
<text x="242" y="159.1">200ms.</text>
<text x="242.3" y="157.9">are</text>
<text x="245" y="157.9">periodically</text>
<text x="246.4" y="161.6">broken</text>
<text x="251.1" y="161.6">packages.</text>
<text x="252.5" y="157.9">listened</text>
</g>
</svg>
